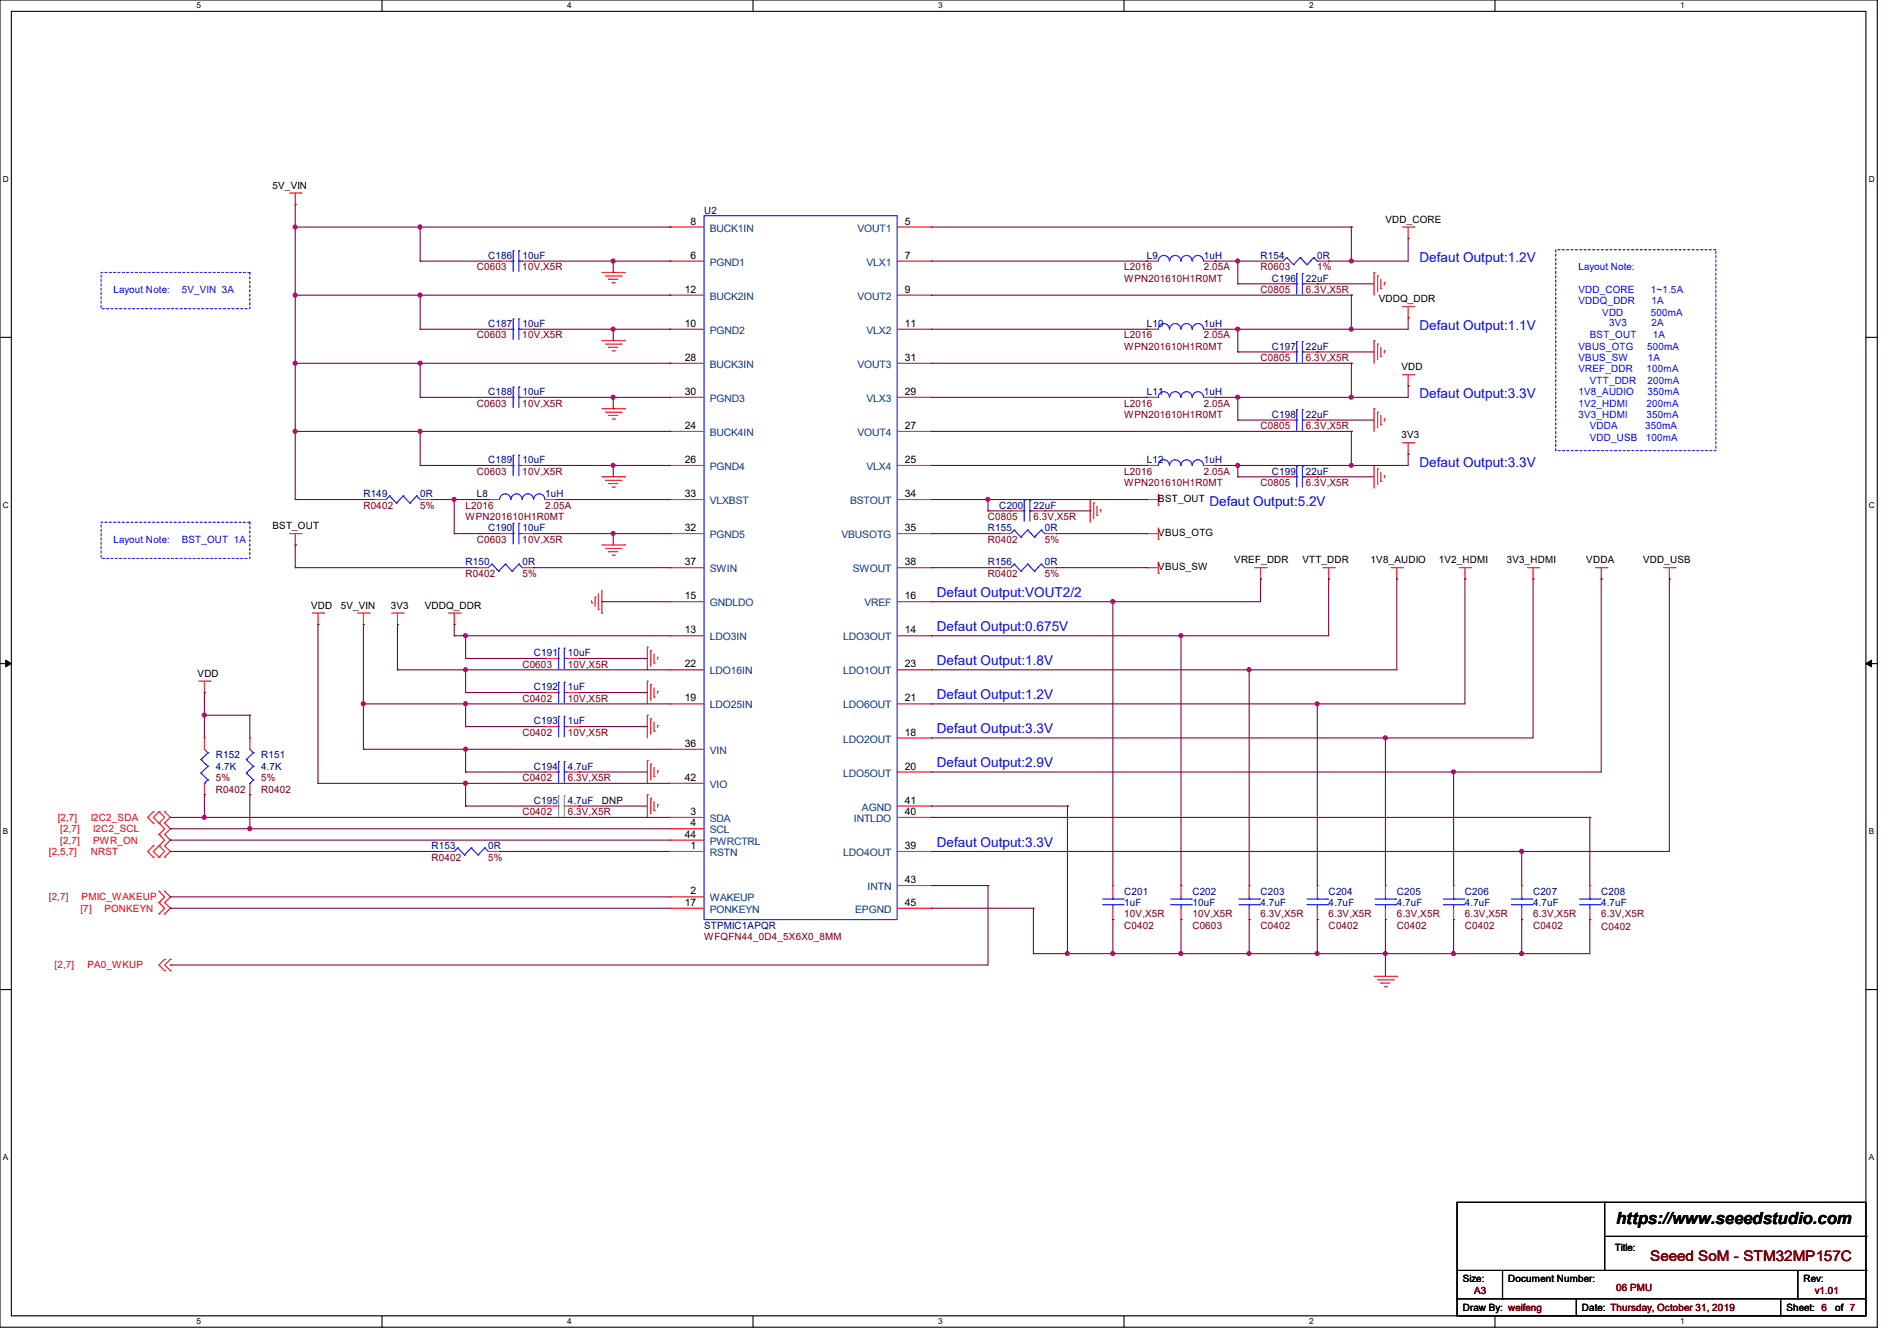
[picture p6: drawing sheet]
<svg xmlns="http://www.w3.org/2000/svg" width="297mm" height="210mm" viewBox="0 0 297 210" stroke-linecap="round" stroke-linejoin="round" font-family="sans-serif">
<path d="M0 0h293.9v207.9h-293.9zM1.8 1.8h290.3v204.3h-290.3z" fill="none" stroke="#000" stroke-width=".17"/>
<g fill="#fff">
<path d="M30.8 .2h.7v1.4h-.7z"/>
<path d="M30.8 206.2h.7v1.4h-.7z"/>
</g>
<path d="M59.8 0v1.8M59.8 206.1v1.8" fill="none" stroke="#000" stroke-width=".17"/>
<g fill="#fff">
<path d="M88.8 .2h.7v1.4h-.7z"/>
<path d="M88.8 206.2h.7v1.4h-.7z"/>
</g>
<path d="M117.9 0v1.8M117.9 206.1v1.8" fill="none" stroke="#000" stroke-width=".17"/>
<g fill="#fff">
<path d="M146.9 .2h.7v1.4h-.7z"/>
<path d="M146.9 206.2h.7v1.4h-.7z"/>
</g>
<path d="M176 0v1.8M176 206.1v1.8" fill="none" stroke="#000" stroke-width=".17"/>
<g fill="#fff">
<path d="M205 .2h.7v1.4h-.7z"/>
<path d="M205 206.2h.7v1.4h-.7z"/>
</g>
<path d="M234.1 0v1.8M234.1 206.1v1.8" fill="none" stroke="#000" stroke-width=".17"/>
<g fill="#fff">
<path d="M263.1 .2h.6v1.4h-.6z"/>
<path d="M263.1 206.2h.6v1.4h-.6z"/>
<path d="M.5 27.3h.9v1.4h-.9z"/>
<path d="M292.6 27.3h.9v1.4h-.9z"/>
<path d="M.5 78.4h.9v1.4h-.9z"/>
<path d="M292.6 78.4h.9v1.4h-.9z"/>
</g>
<path d="M0 52.8h1.8M292.1 52.8h1.8" fill="none" stroke="#000" stroke-width=".17"/>
<g fill="#fff">
<path d="M.5 129.5h.8v1.4h-.8z"/>
<path d="M292.6 129.5h.8v1.4h-.8z"/>
</g>
<path d="M0 103.9h1.8M292.1 103.9h1.8" fill="none" stroke="#000" stroke-width=".17"/>
<path d="M.9 103.4l.9 .5-.9 .5zM292.1 103.9l.9-.5v1z" fill="#000" stroke="#000" stroke-width=".16"/>
<g fill="#fff">
<path d="M.5 180.5h.8v1.4h-.8z"/>
<path d="M292.6 180.5h.8v1.4h-.8z"/>
</g>
<g fill="none" stroke="#000" stroke-width=".17">
<path d="M0 155h1.8M292.1 155h1.8M228.1 188.3h64v17.8h-64zM228.1 199h64M235.2 199v4.4M251.2 188.3h.1M251.2 188.3v10.7M251.2 193.6h40.9M281.5 199v4.4M292.1 199h.1M292.1 193.6h.1M228.1 203.4h.1"/>
<path d="M228.1 203.4h64M235.2 203.4h.1M246.8 206.1h.1M246.8 203.4v2.7M278.8 206.1h.1M278.8 203.4v2.7M281.5 203.4h.1"/>
</g>
<path d="M243.6 39.1h25v31.5h-25zM15.8 42.7h23.3v5.6h-23.3zM15.8 81.8h23.3v5.7h-23.3z" fill="none" stroke="#00f" stroke-width=".17" stroke-dasharray=".3 .3"/>
<g fill="none" stroke="#f00" stroke-width=".17">
<path d="M45.3 30.2h1.8M46.2 32h.1M46.2 30.2v1.8M47.1 30.2h.1M104.9 35.6h.1M104.9 35.6h5.3M140.5 35.6h5.3M145.8 35.6h.1M219.6 35.6h1.8M220.5 37.3h.1M220.5 35.6v1.7M221.4 35.6h.1"/>
<path d="M78.2 51.6h.1M78.2 40.9h.1M78.2 51.6h1.8M78.2 40.9h1.8M81.8 51.6h1.8M81.8 40.9h1.8M83.6 51.6h.1M83.6 40.9h.1M94.2 42.7h3.6M94.2 53.3h3.6M94.8 43.2h2.4M94.8 53.9h2.4"/>
<path d="M95.3 43.7h.1M95.3 54.4h.1M95.3 43.7h1.4M95.3 54.4h1.4M95.8 44.3h.4M95.8 54.9h.4M96.2 44.3h.1M96.2 54.9h.1M97.2 43.2h.1M97.2 53.9h.1M97.8 42.7h.1M97.8 53.3h.1"/>
<path d="M104.9 40.9h.1M104.9 46.2h.1M104.9 51.6h.1M104.9 56.9h.1M104.9 51.6h5.3M104.9 40.9h5.3M104.9 46.2h5.3M104.9 56.9h5.3M140.5 51.6h5.3M140.5 40.9h5.3M140.5 46.2h5.3M140.5 56.9h5.3"/>
<path d="M145.8 40.9h.1M145.8 46.2h.1M145.8 51.6h.1M145.8 56.9h.1M179.6 51.6h.1M179.6 40.9h.1M179.6 51.6h1.8M179.6 40.9h1.8M188.5 51.6h1.7M188.5 40.9h1.7M190.2 51.6h.1M190.2 40.9h.1"/>
<path d="M199.1 40.9h.1M199.1 40.9h1.8M200.9 44.4h.1M200.9 55.1h.1M200.9 44.4h1.8M200.9 55.1h1.8M204.5 44.4h1.7M204.5 55.1h1.7M206.2 44.4h.1M206.2 55.1h.1M206.2 40.9h1.8M208 40.9h.1"/>
<path d="M215.1 42.7h.1M215.1 53.3h.1M215.1 42.7v3.5M215.1 53.3v3.6M215.7 43.2h.1M215.7 53.9h.1M215.7 43.2v2.5M215.7 53.9v2.4M216.2 45.2h.1M216.2 55.8h.1M216.2 43.7v1.5M216.2 54.4v1.4"/>
<path d="M216.7 44.3h.1M216.7 54.9h.1M216.7 44.3v.3M216.7 54.9v.4M219.6 58.7h1.8M219.6 48h1.8M220.5 49.8h.1M220.5 48v1.8M220.5 58.7v1.8M221.4 58.7h.1M221.4 48h.1M58.7 78.2h.1"/>
<path d="M58.7 78.2h1.8M65.8 78.2h1.8M67.6 78.2h.1M76.5 78.2h.1M76.5 78.2h1.7M78.2 72.9h.1M78.2 62.2h.1M78.2 72.9h1.8M78.2 62.2h1.8M81.8 72.9h1.8M81.8 62.2h1.8M83.6 72.9h.1"/>
<path d="M83.6 62.2h.1M85.3 78.2h1.8M87.1 78.2h.1M94.2 64h3.6M94.2 74.7h3.6M94.8 64.6h2.4M94.8 75.2h2.4M95.3 65.1h.1M95.3 75.7h.1M95.3 65.1h1.4M95.3 75.7h1.4M95.8 65.6h.4"/>
<path d="M95.8 76.3h.4M96.2 65.6h.1M96.2 76.3h.1M97.2 64.6h.1M97.2 75.2h.1M97.8 64h.1M97.8 74.7h.1M104.9 62.2h.1M104.9 67.6h.1M104.9 72.9h.1M104.9 78.2h.1M104.9 78.2h5.3"/>
<path d="M104.9 72.9h5.3M104.9 62.2h5.3M104.9 67.6h5.3M140.5 78.2h5.3M140.5 72.9h5.3M140.5 62.2h5.3M140.5 67.6h5.3M145.8 62.2h.1M145.8 67.6h.1M145.8 72.9h.1M145.8 78.2h.1M170.7 78.2h.1"/>
<path d="M170.7 78.2v3.6M171.2 78.8h.1M171.2 78.8v2.4M171.7 79.3v1.4M172.3 79.8h.1M172.3 79.8v.4M179.6 78.2h.1M179.6 72.9h.1M179.6 62.2h.1M179.6 78.2h1.8M179.6 72.9h1.8M179.6 62.2h1.8"/>
<path d="M181.4 79.1h.1M181.4 77.3v1.8M188.5 72.9h1.7M188.5 62.2h1.7M190.2 72.9h.1M190.2 62.2h.1M200.9 74.7h.1M200.9 65.8h.1M200.9 74.7h1.8M200.9 65.8h1.8M204.5 74.7h1.7M204.5 65.8h1.7"/>
<path d="M206.2 74.7h.1M206.2 65.8h.1M215.1 64h.1M215.1 72.9h.1M215.1 64v3.6M215.1 72.9v3.6M215.7 64.6h.1M215.7 73.4h.1M215.7 64.6v2.4M215.7 73.4v2.5M216.2 66.5h.1M216.2 75.4h.1"/>
<path d="M216.2 65.1v1.4M216.2 74v1.4M216.7 65.6h.1M216.7 74.5h.1M216.7 65.6v.4M216.7 74.5v.3M219.6 69.3h1.8M220.5 60.5h.1M220.5 71.1h.1M220.5 69.3v1.8M221.4 69.3h.1M45.3 83.6h1.8"/>
<path d="M46.2 85.3h.1M46.2 83.6v1.7M47.1 83.6h.1M48.9 96h1.8M49.8 97.8h.1M49.8 96v1.8M50.7 96h.1M56 96h1.8M56.9 97.8h.1M56.9 96v1.8M57.8 96h.1M61.3 96h1.8"/>
<path d="M62.2 97.8h.1M62.2 96v1.8M63.1 96h.1M70.2 96h1.8M71.1 97.8h.1M71.1 96v1.8M72 96h.1M74.7 88.9h.1M74.7 88.9h1.8M78.2 83.6h.1M78.2 83.6h1.8M81.8 88.9h1.8"/>
<path d="M81.8 83.6h1.8M83.6 88.9h.1M83.6 83.6h.1M92.6 94.4h.1M92.6 94.1v.3M93.2 93.5h.1M93.2 93.5v1.5M93.7 95.5h.1M93.7 93v2.5M94.2 96h.1M94.2 92.5v3.5M94.2 85.3h3.6"/>
<path d="M94.8 85.9h2.4M95.3 86.4h.1M95.3 86.4h1.4M95.8 87h.4M96.2 87h.1M97.2 85.9h.1M97.8 85.3h.1M104.9 83.6h.1M104.9 88.9h.1M104.9 94.2h.1M104.9 99.6h.1M104.9 88.9h5.3"/>
<path d="M104.9 83.6h5.3M104.9 94.2h5.3M104.9 99.6h5.3M140.5 88.9h5.3M140.5 83.6h5.3M140.5 94.2h5.3M140.5 99.6h5.3M145.8 83.6h.1M145.8 88.9h.1M145.8 94.2h.1M145.8 99.6h.1M156.5 83.6h.1"/>
<path d="M156.5 88.9h.1M156.5 88.9h1.7M156.5 83.6h1.7M158.2 80h.1M158.2 80h1.8M161.8 80h1.8M163.6 80h.1M163.6 88.9h1.8M163.6 83.6h1.8M165.4 83.6h.1M165.4 88.9h.1M171.7 80.7h.1"/>
<path d="M179.6 83.6h.1M179.6 88.9h.1M179.6 88.9h1.8M179.6 83.6h1.8M181.4 84.5h.1M181.4 89.8h.1M181.4 82.7v1.8M181.4 88v1.8M196.5 88.9h1.7M197.4 90.7h.1M197.4 88.9v1.8M198.2 88.9h.1"/>
<path d="M207.1 88.9h1.8M208 90.7h.1M208 88.9v1.8M208.9 88.9h.1M217.8 88.9h1.8M218.7 90.7h.1M218.7 88.9v1.8M219.6 88.9h.1M228.5 88.9h1.8M229.4 90.7h.1M229.4 88.9v1.8M230.3 88.9h.1"/>
<path d="M239.1 88.9h1.8M240 90.7h.1M240 88.9v1.8M240.9 88.9h.1M249.8 88.9h1.8M250.7 90.7h.1M250.7 88.9v1.8M251.6 88.9h.1M260.5 88.9h1.8M261.4 90.7h.1M261.4 88.9v1.8M262.3 88.9h.1"/>
<path d="M31.1 106.7h1.8M32 108.5h.1M32 115.6h.1M32 106.7v1.8M32 115.6v1.7M32.9 106.7h.1M39.1 115.6h.1M39.1 115.6v1.7M85.3 108.5h.1M85.3 113.8h.1M85.3 103.1h.1M85.3 108.5h1.8"/>
<path d="M85.3 113.8h1.8M85.3 103.1h1.8M88.9 108.5h1.8M88.9 113.8h1.8M88.9 103.1h1.8M90.7 108.5h.1M90.7 113.8h.1M90.7 103.1h.1M101.3 101.3h.1M101.3 106.7h.1M101.3 112h.1M101.3 119.1h.1"/>
<path d="M101.3 101.3v3.6M101.3 106.7v3.5M101.3 112v3.6M101.3 119.1v3.6M101.9 101.9h.1M101.9 107.2h.1M101.9 112.6h.1M101.9 119.7h.1M101.9 101.9v2.5M101.9 107.2v2.5M101.9 112.6v2.4M101.9 119.7v2.4"/>
<path d="M102.4 103.8h.1M102.4 109.2h.1M102.4 114.5h.1M102.4 102.4v1.4M102.4 107.7v1.5M102.4 113.1v1.4M103 103h.1M103 108.3h.1M103 113.6h.1M103 103v.3M103 108.3v.3M103 113.6v.4"/>
<path d="M104.9 104.9h.1M104.9 110.2h.1M104.9 117.3h.1M104.9 104.9h5.3M104.9 110.2h5.3M104.9 117.3h5.3M140.5 104.9h5.3M140.5 110.2h5.3M140.5 115.6h5.3M145.8 104.9h.1M145.8 110.2h.1M145.8 115.6h.1"/>
<path d="M24 127.1h.1M24 128.9h.1M24 132.5h.1M24 134.2h.1M24 127.1l-.9 .9 .9 .9M24 132.5l-.9 .8 .9 .9M24.9 128.9h.1M24.9 127.1h.1M24.9 130.7h.1M24.9 132.5h.1M24.9 134.2h.1M24.9 139.6h.1"/>
<path d="M24.9 127.1l-.9 .9 1.8 1.8-.9 .9M24.9 127.1l.9 .9-.9 .9M24.9 130.7l.9 .9-1.8 1.7 .9 .9M24.9 132.5l.9 .8-.9 .9M24.9 139.6l.9 .9-.9 .9M25.8 127.1h.1M25.8 128.9h.1M25.8 130.7h.1M25.8 132.5h.1M25.8 134.2h.1M25.8 139.6h.1M25.8 130.7l.9 .9-.9 .9"/>
<path d="M25.8 127.1l.9 .9-.9 .9M25.8 128.9l.9 .9-.9 .9M25.8 132.5l.9 .8-.9 .9M25.8 139.6l.9 .9-.9 .9M32 124.5h.1M32 122.7v1.8M39.1 124.5h.1M39.1 122.7v1.8M69.3 133.3h.1M69.3 133.3h1.8M76.5 133.3h1.7M78.2 133.3h.1"/>
<path d="M85.3 126.2h.1M85.3 120.9h.1M85.3 126.2h1.8M85.3 120.9h1.8M88.9 126.2h1.8M88.9 120.9h1.8M90.7 126.2h.1M90.7 120.9h.1M101.3 124.5h.1M101.3 124.5v3.5M101.9 125h.1M101.9 125v2.5"/>
<path d="M102.4 121.6h.1M102.4 127h.1M102.4 120.2v1.4M102.4 125.5v1.5M103 120.7h.1M103 126.1h.1M103 120.7v.4M103 126.1v.3M104.9 122.7h.1M104.9 128h.1M104.9 129.8h.1M104.9 131.6h.1"/>
<path d="M104.9 133.3h.1M104.9 133.3h5.3M104.9 122.7h5.3M104.9 128h5.3M104.9 129.8h5.3M104.9 131.6h5.3M140.5 126.2h5.3M140.5 120.9h5.3M140.5 133.3h5.3M140.5 128h5.3M140.5 138.7h5.3M145.8 138.7h.1"/>
<path d="M145.8 120.9h.1M145.8 126.2h.1M145.8 128h.1M145.8 133.3h.1M174.2 138.7h.1M174.2 138.7v1.8M184.9 138.7h.1M184.9 138.7v1.8M195.6 138.7h.1M195.6 138.7v1.8M206.2 138.7h.1M206.2 138.7v1.8"/>
<path d="M216.9 138.7h.1M216.9 138.7v1.8M227.6 138.7h.1M227.6 138.7v1.8M238.3 138.7h.1M238.3 138.7v1.8M248.9 138.7h.1M248.9 138.7v1.8M24.9 143.1h.1M24.9 141.4h.1M24.9 141.4l.9 .8-.9 .9M25.8 150.2h.1"/>
<path d="M25.8 152h.1M25.8 141.4h.1M25.8 143.1h.1M25.8 150.2l-.9 .9 .9 .9M25.8 141.4l.9 .8-.9 .9M26.7 150.2h.1M26.7 152h.1M26.7 150.2l-.9 .9 .9 .9M104.9 140.5h.1M104.9 142.2h.1M104.9 140.5h5.3M104.9 142.2h5.3"/>
<path d="M140.5 142.2h5.3M145.8 142.2h.1M174.2 144h.1M174.2 142.2v1.8M184.9 144h.1M184.9 142.2v1.8M195.6 144h.1M195.6 142.2v1.8M206.2 144h.1M206.2 142.2v1.8M215.1 152.9h3.6M215.7 153.5h2.4"/>
<path d="M216.2 154h.1M216.2 154h1.4M216.7 154.5h.4M216.9 144h.1M216.9 142.2v1.8M217.1 154.5h.1M218.1 153.5h.1M218.7 152.9h.1M227.6 144h.1M227.6 142.2v1.8M238.3 144h.1M238.3 142.2v1.8"/>
<path d="M248.9 144h.1M248.9 142.2v1.8"/>
</g>
<g fill="none" stroke="#00f" stroke-width=".17">
<path d="M80.3 39.3h.1M80.3 39.3v3.2M81.2 39.3h.1M81.2 39.3v3.2M110.2 33.8h30.3v110.2h-30.3zM80 51.6h.3M80 40.9h.3M80.3 50h.1M80.3 51.6h.1M80.3 40.9h.1M80.3 50v3.2M81.2 51.6h.1"/>
<path d="M81.2 50h.1M81.2 40.9h.1M81.2 50v3.2M81.2 51.6h.6M81.2 40.9h.6M181.4 40.9a.87 .87 0 0 1 .8-.9 .87 .87 0 0 1 .9 .9M183.1 51.6a.87 .87 0 0 0-.9-.9 .87 .87 0 0 0-.8 .9M183.1 40.9a.87 .87 0 0 1 .9-.9 .87 .87 0 0 1 .9 .9M184.9 51.6a.87 .87 0 0 0-.9-.9 .87 .87 0 0 0-.9 .9M184.9 40.9a.87 .87 0 0 1 .9-.9 .87 .87 0 0 1 .8 .9M186.6 51.6a.87 .87 0 0 0-.8-.9 .87 .87 0 0 0-.9 .9M186.7 40.9a.87 .87 0 0 1 .9-.9 .87 .87 0 0 1 .8 .9"/>
<path d="M188.4 51.6a.87 .87 0 0 0-.8-.9 .87 .87 0 0 0-.9 .9M201.5 40.3h.1M201.5 40.3l-.6 .6M201.5 40.3l1 1.1M202.5 41.4h.1M202.7 44.4h.3M202.7 55.1h.3M203 42.8h.1M203 44.4h.1M203 53.5h.1M203 55.1h.1M203 42.8v3.3"/>
<path d="M203 53.5v3.2M203.6 40.3h.1M203.6 40.3l-1.1 1.1M203.6 40.3l1 1.1M203.9 44.4h.1M203.9 42.8h.1M203.9 55.1h.1M203.9 53.5h.1M203.9 42.8v3.3M203.9 53.5v3.2M203.9 44.4h.6M203.9 55.1h.6"/>
<path d="M204.6 41.4h.1M205.7 40.3h.1M205.7 40.3l-1.1 1.1M205.7 40.3l.5 .6M206.2 40.9h.1M61 77.7h.1M61 77.7l-.5 .5M61 77.7l1.1 1.1M62.1 78.8h.1M63.1 77.7h.1M63.1 77.7l-1 1.1M63.1 77.7l1.1 1.1"/>
<path d="M64.2 78.8h.1M65.2 77.7h.1M65.2 77.7l-1 1.1M65.2 77.7l.6 .5M65.8 78.2h.1M78.2 78.2a.87 .87 0 0 1 .9-.9 .87 .87 0 0 1 .9 .9M80 72.9h.3M80 62.2h.3M80 78.2a.87 .87 0 0 1 .9-.9 .87 .87 0 0 1 .8 .9M80.3 71.3h.1M80.3 72.9h.1M80.3 60.6h.1"/>
<path d="M80.3 62.2h.1M80.3 60.6v3.2M80.3 71.3v3.2M81.2 72.9h.1M81.2 71.3h.1M81.2 62.2h.1M81.2 60.6h.1M81.2 72.9h.6M81.2 60.6v3.2M81.2 71.3v3.2M81.2 62.2h.6M81.8 78.2a.87 .87 0 0 1 .9-.9 .87 .87 0 0 1 .8 .9"/>
<path d="M83.6 78.2a.87 .87 0 0 1 .8-.9 .87 .87 0 0 1 .9 .9M160.4 78.4h.1M160.4 78.4v3.2M161.2 78.4h.1M161.2 78.4v3.2M183.1 72.9a.87 .87 0 0 0-.9-.9 .87 .87 0 0 0-.8 .9M183.1 62.2a.87 .87 0 0 0-.9-.9 .87 .87 0 0 0-.8 .9M184.9 72.9a.87 .87 0 0 0-.9-.9 .87 .87 0 0 0-.9 .9M184.9 62.2a.87 .87 0 0 0-.9-.9 .87 .87 0 0 0-.9 .9M186.6 72.9a.87 .87 0 0 0-.8-.9 .87 .87 0 0 0-.9 .9M186.6 62.2a.87 .87 0 0 0-.8-.9 .87 .87 0 0 0-.9 .9M188.4 72.9a.87 .87 0 0 0-.8-.9 .87 .87 0 0 0-.9 .9"/>
<path d="M188.4 62.2a.87 .87 0 0 0-.8-.9 .87 .87 0 0 0-.9 .9M202.7 74.7h.3M202.7 65.8h.3M203 73.1h.1M203 74.7h.1M203 64.2h.1M203 65.8h.1M203 64.2v3.2M203 73.1v3.2M203.9 74.7h.1M203.9 73.1h.1M203.9 65.8h.1"/>
<path d="M203.9 64.2h.1M203.9 74.7h.6M203.9 64.2v3.2M203.9 73.1v3.2M203.9 65.8h.6M77 88.3h.1M77 88.3l-.5 .6M77 88.3l1.1 1.2M78.1 89.5h.1M79.1 88.3h.1M79.1 88.3l-1 1.2M79.1 88.3l1.1 1.2"/>
<path d="M80 83.6h.3M80.2 89.5h.1M80.3 82h.1M80.3 83.6h.1M80.3 82v3.2M81.2 88.3h.1M81.2 83.6h.1M81.2 82h.1M81.2 82v3.2M81.2 88.3l-1 1.2M81.2 88.3l.6 .6M81.2 83.6h.6"/>
<path d="M81.8 88.9h.1M158.8 83h.1M158.8 88.3h.1M158.8 83l-.6 .6M158.8 83l1.1 1.1M158.8 88.3l-.6 .6M158.8 88.3l1.1 1.2M159.9 84.1h.1M159.9 89.5h.1M160 80h.4M160.4 80h.1M160.9 83h.1"/>
<path d="M160.9 88.3h.1M160.9 83l-1 1.1M160.9 83l1.1 1.1M160.9 88.3l-1 1.2M160.9 88.3l1.1 1.2M161.2 80h.1M161.2 80h.6M162 84.1h.1M162 89.5h.1M163 83h.1M163 88.3h.1M163 83l-1 1.1"/>
<path d="M163 83l.6 .6M163 88.3l-1 1.2M163 88.3l.6 .6M163.6 83.6h.1M163.6 88.9h.1M31.5 119h.1M31.5 119l1.1 1M32 117.3l.6 .6M32.6 117.9h.1M32.6 117.9l-1.1 1.1M38.6 119h.1M38.6 119l1.1 1"/>
<path d="M39.1 117.3l.6 .6M39.7 117.9h.1M39.7 117.9l-1.1 1.1M87.1 108.5h.4M87.1 113.8h.4M87.1 103.1h.4M87.5 106.8h.1M87.5 108.5h.1M87.5 119.3h.1M87.5 112.2h.1M87.5 113.8h.1M87.5 101.5h.1"/>
<path d="M87.5 103.1h.1M87.5 101.5v3.2M87.5 106.8v3.3M87.5 112.2v3.2M87.5 119.3v3.2M88.3 108.5h.1M88.3 106.8h.1M88.3 119.3h.1M88.3 113.8h.1M88.3 112.2h.1M88.3 103.1h.1M88.3 101.5h.1"/>
<path d="M88.3 108.5h.6M88.3 101.5v3.2M88.3 106.8v3.3M88.3 112.2v3.2M88.3 119.3v3.2M88.3 113.8h.6M88.3 103.1h.6M31.5 121.1h.1M31.5 121.1l1.1 1M32 122.7h.1M32.6 120h.1M32.6 122.1h.1"/>
<path d="M32.6 120l-1.1 1.1M32.6 122.1l-.6 .6M38.6 121.1h.1M38.6 121.1l1.1 1M39.1 122.7h.1M39.7 120h.1M39.7 122.1h.1M39.7 120l-1.1 1.1M39.7 122.1l-.6 .6M71.7 132.8h.1M71.7 132.8l-.6 .5M71.7 132.8l1 1.1"/>
<path d="M72.7 133.9h.1M73.8 132.8h.1M73.8 132.8l-1.1 1.1M73.8 132.8l1 1.1M74.8 133.9h.1M75.9 132.8h.1M75.9 132.8l-1.1 1.1M75.9 132.8l.6 .5M76.5 133.3h.1M87.1 120.9h.4M87.5 120.9h.1M88.3 120.9h.1"/>
<path d="M88.3 120.9h.6M172.6 140.8h3.3M172.6 141.7h3.3M174.2 141.7h.1M174.2 140.8h.1M174.2 140.5v.3M174.2 141.7v.5M175.9 140.8h.1M175.9 141.7h.1M183.3 140.8h3.2M183.3 141.7h3.2M184.9 141.7h.1"/>
<path d="M184.9 140.8h.1M184.9 140.5v.3M184.9 141.7v.5M186.5 140.8h.1M186.5 141.7h.1M194 140.8h3.2M194 141.7h3.2M195.6 141.7h.1M195.6 140.8h.1M195.6 140.5v.3M195.6 141.7v.5M197.2 140.8h.1"/>
<path d="M197.2 141.7h.1M204.6 140.8h3.3M204.6 141.7h3.3M206.2 141.7h.1M206.2 140.8h.1M206.2 140.5v.3M206.2 141.7v.5M207.9 140.8h.1M207.9 141.7h.1M215.3 140.8h3.2M215.3 141.7h3.2M216.9 141.7h.1"/>
<path d="M216.9 140.8h.1M216.9 140.5v.3M216.9 141.7v.5M218.5 140.8h.1M218.5 141.7h.1M226 140.8h3.2M226 141.7h3.2M227.6 141.7h.1M227.6 140.8h.1M227.6 140.5v.3M227.6 141.7v.5M229.2 140.8h.1"/>
<path d="M229.2 141.7h.1M236.6 140.8h3.3M236.6 141.7h3.3M238.3 141.7h.1M238.3 140.8h.1M238.3 140.5v.3M238.3 141.7v.5M239.9 140.8h.1M239.9 141.7h.1M247.3 140.8h3.2M247.3 141.7h3.2M248.9 141.7h.1"/>
<path d="M248.9 140.8h.1M248.9 140.5v.3M248.9 141.7v.5M250.5 140.8h.1M250.5 141.7h.1"/>
</g>
<path d="M87.1 126.2h.4M87.5 124.6h.1M87.5 126.2h.1M87.5 124.6v3.2M88.3 126.2h.1M88.3 124.6h.1M88.3 126.2h.6M88.3 124.6v3.2" fill="none" stroke="#808080" stroke-width=".17"/>
<g fill="none" stroke="#800040" stroke-width=".17">
<path d="M46.2 35.6h.1M46.2 32h.1M46.2 35.6h58.7M46.2 32v46.2M65.8 35.6h.1M65.8 35.6v5.3M104.9 35.6h.1M145.8 35.6h65.8M211.6 35.6h.1M211.6 35.6v5.3M220.5 37.3h.1M220.5 37.3v3.6h-12.5"/>
<path d="M46.2 46.2h.1M46.2 56.9h.1M46.2 46.2h58.7M46.2 56.9h58.7M65.8 46.2h.1M65.8 56.9h.1M65.8 40.9h.1M65.8 51.6h.1M65.8 40.9h12.4M65.8 51.6h12.4M65.8 46.2v5.4M65.8 56.9v5.3"/>
<path d="M83.6 40.9h21.3M83.6 51.6h21.3M96 40.9h.1M96 51.6h.1M96 53.3h.1M96 42.7h.1M96 40.9v1.8M96 51.6v1.7M104.9 46.2h.1M104.9 56.9h.1M104.9 51.6h.1M104.9 40.9h.1"/>
<path d="M145.8 40.9h33.8M145.8 51.6h33.8M145.8 46.2h65.8M145.8 56.9h65.8M179.6 40.9h.1M179.6 51.6h.1M190.2 40.9h.1M190.2 51.6h.1M190.2 40.9h8.9M193.8 40.9h.1M193.8 44.4h.1M193.8 55.1h.1"/>
<path d="M193.8 51.6h.1M193.8 40.9v3.5M193.8 51.6v3.5M193.8 44.4h7.1M193.8 55.1h7.1M206.2 44.4h.1M206.2 55.1h.1M206.2 44.4h8.9M206.2 55.1h8.9M208 40.9h.1M211.6 40.9h.1M211.6 46.2h.1"/>
<path d="M211.6 51.6h.1M211.6 56.9h.1M211.6 46.2v5.4M211.6 56.9v5.3M220.5 49.8h.1M220.5 49.8v1.8h-30.3M46.2 78.2h.1M46.2 67.6h.1M46.2 67.6h58.7M46.2 78.2h12.5M65.8 67.6h.1M65.8 62.2h.1"/>
<path d="M65.8 72.9h.1M65.8 62.2h12.4M65.8 72.9h12.4M65.8 67.6v5.3M67.6 78.2h8.9M71.1 78.2h.1M71.1 78.2v5.4M76.5 78.2h.1M83.6 62.2h21.3M83.6 72.9h21.3M87.1 78.2h17.8M96 62.2h.1"/>
<path d="M96 72.9h.1M96 64h.1M96 74.7h.1M96 62.2v1.8M96 72.9v1.8M104.9 67.6h.1M104.9 62.2h.1M104.9 72.9h.1M104.9 78.2h.1M145.8 62.2h33.8M145.8 72.9h33.8M145.8 67.6h65.8"/>
<path d="M145.8 78.2h33.8M154.7 78.2h.1M154.7 78.2v1.8M179.6 62.2h.1M179.6 72.9h.1M179.6 78.2h.1M190.2 62.2h.1M190.2 72.9h.1M193.8 65.8h.1M193.8 62.2h.1M193.8 74.7h.1M193.8 72.9h.1"/>
<path d="M193.8 62.2v3.6M193.8 72.9v1.8M193.8 65.8h7.1M193.8 74.7h7.1M206.2 65.8h.1M206.2 74.7h.1M206.2 65.8h8.9M206.2 74.7h8.9M211.6 62.2h.1M211.6 67.6h.1M211.6 72.9h.1M211.6 67.6v5.3"/>
<path d="M220.5 60.5h.1M220.5 71.1h.1M220.5 60.5v1.7h-30.3M220.5 71.1v1.8h-30.3M46.2 88.9h.1M46.2 85.3h.1M46.2 85.3v3.6M46.2 88.9h28.5M49.8 97.8h.1M49.8 97.8v24.9M56.9 97.8h.1M56.9 97.8v19.5"/>
<path d="M62.2 97.8h.1M62.2 97.8v7.1M71.1 99.6h.1M71.1 97.8h.1M71.1 83.6h.1M71.1 99.6h33.8M71.1 97.8v1.8M71.1 83.6h7.1M72.9 99.6h.1M72.9 99.6v3.5M83.6 83.6h21.3M83.6 88.9h21.3"/>
<path d="M94.2 94.2h.1M94.2 94.2h10.7M96 83.6h.1M96 83.6v1.7M104.9 83.6h.1M104.9 88.9h.1M145.8 83.6h10.7M145.8 88.9h10.7M154.7 80h.1M154.7 80h3.5M156.5 83.6h.1M156.5 88.9h.1"/>
<path d="M163.6 80h7.1M165.4 83.6h14.2M165.4 88.9h14.2M170.7 80h.1M174.2 94.2h.1M174.2 94.2v44.5M179.6 83.6h.1M179.6 88.9h.1M184.9 99.6h.1M184.9 99.6v39.1M197.4 90.7h.1M197.4 90.7v3.5h-51.6"/>
<path d="M208 90.7h.1M208 90.7v8.9h-62.2M218.7 90.7h.1M218.7 90.7v14.2h-72.9M229.4 90.7h.1M229.4 90.7v19.5h-83.6M240 90.7h.1M240 90.7v24.9h-94.2M250.7 90.7h.1M250.7 90.7v30.2h-104.9M261.4 90.7h.1M261.4 90.7v42.6h-115.6"/>
<path d="M32 112h.1M32 108.5h.1M32 108.5v7.1M32 112h7.1M39.1 112h.1M39.1 112v3.6M56.9 110.2h.1M56.9 117.3h.1M56.9 110.2h48M56.9 117.3h48M62.2 104.9h.1M62.2 104.9h42.7"/>
<path d="M72.9 104.9h.1M72.9 110.2h.1M72.9 103.1h.1M72.9 108.5h.1M72.9 113.8h.1M72.9 117.3h.1M72.9 104.9v3.6M72.9 110.2v3.6M72.9 117.3v3.6M72.9 103.1h12.4M72.9 108.5h12.4M72.9 113.8h12.4"/>
<path d="M90.7 103.1h.1M90.7 108.5h.1M90.7 113.8h.1M90.7 103.1h10.6M90.7 108.5h10.6M90.7 113.8h10.6M195.6 104.9h.1M195.6 104.9v33.8M206.2 110.2h.1M206.2 110.2v28.5M216.9 115.6h.1M216.9 115.6v23.1"/>
<path d="M26.7 128h.1M26.7 129.8h.1M26.7 131.6h.1M26.7 133.3h.1M26.7 133.3h42.6M26.7 128h78.2M26.7 129.8h78.2M26.7 131.6h78.2M32 124.5h.1M32 128h.1M32 124.5v3.5M39.1 124.5h.1"/>
<path d="M39.1 129.8h.1M39.1 124.5v5.3M49.8 122.7h.1M49.8 122.7h55.1M72.9 120.9h.1M72.9 126.2h.1M72.9 122.7h.1M72.9 120.9h12.4M72.9 126.2h12.4M72.9 122.7v3.5M78.2 133.3h.1M78.2 133.3h26.7"/>
<path d="M90.7 120.9h.1M90.7 126.2h.1M90.7 120.9h10.6M90.7 126.2h10.6M145.8 128h103.1M145.8 126.2h21.3M145.8 138.7h8.9M154.7 138.7h.1M154.7 138.7v12.4h-128M167.1 126.2h.1M167.1 126.2v23.2M227.6 120.9h.1"/>
<path d="M227.6 120.9v17.8M238.3 133.3h.1M238.3 133.3v5.4M248.9 128h.1M248.9 128v10.7M26.7 151.1h.1M26.7 142.2h.1M26.7 140.5h.1M26.7 142.2h78.2M26.7 140.5h78.2M145.8 142.2h16M161.8 142.2h.1"/>
<path d="M161.8 149.4h.1M161.8 142.2v7.2M167.1 149.4h.1M174.2 144h.1M174.2 149.4h.1M174.2 144v5.4M184.9 144h.1M184.9 149.4h.1M184.9 144v5.4M195.6 144h.1M195.6 149.4h.1M195.6 144v5.4"/>
<path d="M206.2 144h.1M206.2 149.4h.1M206.2 144v5.4M216.9 144h.1M216.9 149.4h.1M216.9 144v8.9M227.6 144h.1M227.6 149.4h.1M227.6 144v5.4M238.3 144h.1M238.3 149.4h.1M238.3 144v5.4"/>
<path d="M248.9 144h.1M248.9 144v5.4h-87.1"/>
</g>
<g fill="#f0f" stroke="#f0f" stroke-width=".17">
<circle cx="211.6" cy="40.9" r=".32"/>
<circle cx="193.8" cy="40.9" r=".32"/>
<circle cx="193.8" cy="51.5" r=".32"/>
<circle cx="211.6" cy="51.5" r=".32"/>
<circle cx="211.6" cy="62.2" r=".32"/>
<circle cx="193.8" cy="62.2" r=".32"/>
<circle cx="211.6" cy="72.9" r=".32"/>
<circle cx="193.8" cy="72.9" r=".32"/>
<circle cx="46.2" cy="35.5" r=".32"/>
<circle cx="46.2" cy="56.9" r=".32"/>
<circle cx="46.2" cy="46.2" r=".32"/>
<circle cx="46.2" cy="67.5" r=".32"/>
<circle cx="65.8" cy="35.5" r=".32"/>
<circle cx="96" cy="40.9" r=".32"/>
<circle cx="65.8" cy="46.2" r=".32"/>
<circle cx="96" cy="51.5" r=".32"/>
<circle cx="65.8" cy="56.9" r=".32"/>
<circle cx="96" cy="62.2" r=".32"/>
<circle cx="65.8" cy="67.5" r=".32"/>
<circle cx="96" cy="72.9" r=".32"/>
<circle cx="174.2" cy="94.2" r=".32"/>
<circle cx="184.9" cy="99.5" r=".32"/>
<circle cx="195.6" cy="104.9" r=".32"/>
<circle cx="206.2" cy="110.2" r=".32"/>
<circle cx="216.9" cy="115.5" r=".32"/>
<circle cx="227.6" cy="120.9" r=".32"/>
<circle cx="238.2" cy="133.3" r=".32"/>
<circle cx="174.2" cy="149.3" r=".32"/>
<circle cx="195.6" cy="149.3" r=".32"/>
<circle cx="184.9" cy="149.3" r=".32"/>
<circle cx="206.2" cy="149.3" r=".32"/>
<circle cx="227.6" cy="149.3" r=".32"/>
<circle cx="216.9" cy="149.3" r=".32"/>
<circle cx="238.2" cy="149.3" r=".32"/>
<circle cx="167.1" cy="149.3" r=".32"/>
<circle cx="72.9" cy="99.5" r=".32"/>
<circle cx="72.9" cy="104.9" r=".32"/>
<circle cx="72.9" cy="110.2" r=".32"/>
<circle cx="72.9" cy="117.3" r=".32"/>
<circle cx="72.9" cy="122.7" r=".32"/>
<circle cx="56.9" cy="110.2" r=".32"/>
<circle cx="32" cy="128" r=".32"/>
<circle cx="39.1" cy="129.8" r=".32"/>
<circle cx="32" cy="112" r=".32"/>
<circle cx="154.7" cy="78.2" r=".32"/>
<circle cx="71.1" cy="78.2" r=".32"/>
<circle cx="96" cy="83.5" r=".32"/>
</g>
<text font-size="2.6" x="253" y="191.8">https://www.seeedstudio.com</text>
<text font-size="2.3" fill="#800000" x="258.4" y="197.5">Seeed SoM - STM32MP157C</text>
<g font-size="2.1" fill="#00f">
<text x="222.2" y="41.1">Defaut Output:1.2V</text>
<text x="222.2" y="51.7">Defaut Output:1.1V</text>
<text x="222.2" y="62.4">Defaut Output:3.3V</text>
<text x="222.2" y="73.1">Defaut Output:3.3V</text>
<text x="189.4" y="79.3">Defaut Output:5.2V</text>
<text x="146.7" y="93.5">Defaut Output:VOUT2/2</text>
<text x="146.7" y="98.8">Defaut Output:0.675V</text>
<text x="146.7" y="104.2">Defaut Output:1.8V</text>
<text x="146.7" y="109.5">Defaut Output:1.2V</text>
<text x="146.7" y="114.9">Defaut Output:3.3V</text>
<text x="146.7" y="120.2">Defaut Output:2.9V</text>
<text x="146.7" y="132.6">Defaut Output:3.3V</text>
</g>
<g font-size="1.6">
<text x="42.7" y="29.5">5V_VIN</text>
<text x="108.1" y="35.2">8</text>
<text x="141.7" y="35.2">5</text>
<text x="216.9" y="34.9">VDD_CORE</text>
<text x="108.1" y="40.5">6</text>
<text x="141.7" y="40.5">7</text>
<text x="107.2" y="45.8">12</text>
<text x="141.7" y="45.8">9</text>
<text x="215.9" y="47.3">VDDQ_DDR</text>
<text x="107.2" y="51.2">10</text>
<text x="141.7" y="51.2">11</text>
<text x="107.2" y="56.5">28</text>
<text x="141.7" y="56.5">31</text>
<text x="219.4" y="58">VDD</text>
<text x="107.2" y="61.8">30</text>
<text x="141.7" y="61.8">29</text>
<text x="107.2" y="67.2">24</text>
<text x="141.7" y="67.2">27</text>
<text x="219.4" y="68.7">3V3</text>
<text x="107.2" y="72.5">26</text>
<text x="107.2" y="77.9">33</text>
<text x="141.7" y="72.5">25</text>
<text x="141.7" y="77.9">34</text>
<text x="42.7" y="82.9">BST_OUT</text>
<text x="107.2" y="83.2">32</text>
<text x="141.7" y="83.2">35</text>
<text x="181.4" y="78.6">BST_OUT</text>
<text x="181.4" y="83.9">VBUS_OTG</text>
<text x="107.2" y="88.5">37</text>
<text x="141.7" y="88.5">38</text>
<text x="181.4" y="89.3">VBUS_SW</text>
<text x="193.3" y="88.2">VREF_DDR</text>
<text x="203.9" y="88.2">VTT_DDR</text>
<text x="214.6" y="88.2">1V8_AUDIO</text>
<text x="225.3" y="88.2">1V2_HDMI</text>
<text x="235.9" y="88.2">3V3_HDMI</text>
<text x="248.4" y="88.2">VDDA</text>
<text x="257.3" y="88.2">VDD_USB</text>
<text x="48.7" y="95.3">VDD</text>
<text x="53.3" y="95.3">5V_VIN</text>
<text x="61.2" y="95.3">3V3</text>
<text x="66.5" y="95.3">VDDQ_DDR</text>
<text x="107.2" y="93.9">15</text>
<text x="141.7" y="93.9">16</text>
<text x="107.2" y="99.2">13</text>
<text x="141.7" y="99.2">14</text>
<text x="30.9" y="106">VDD</text>
<text x="107.2" y="104.5">22</text>
<text x="141.7" y="104.5">23</text>
<text x="107.2" y="109.9">19</text>
<text x="141.7" y="109.9">21</text>
<text x="107.2" y="117">36</text>
<text x="141.7" y="115.2">18</text>
<text x="94.2" y="125.9">DNP</text>
<text x="107.2" y="122.3">42</text>
<text x="141.7" y="120.5">20</text>
<text x="141.7" y="125.9">41</text>
<text x="107.2" y="131.2">44</text>
<text x="108.1" y="127.6">3</text>
<text x="108.1" y="129.4">4</text>
<text x="141.7" y="127.6">40</text>
<text x="108.1" y="133">1</text>
<text x="141.7" y="133">39</text>
<text x="107.2" y="141.9">17</text>
<text x="108.1" y="140.1">2</text>
<text x="141.7" y="141.9">45</text>
<text x="141.7" y="138.3">43</text>
<text x="252.8" y="196">Title:</text>
<text x="229" y="200.7">Size:</text>
<text x="236.1" y="200.7">Document Number:</text>
<text x="282.4" y="200.7">Rev:</text>
<text x="229" y="205.4">Draw By: weifeng</text>
<text x="247.7" y="205.4">Date: Thursday, October 31, 2019</text>
<text x="279.7" y="205.4">Sheet: 6</text>
<text x="287.3" y="205.4">of 7</text>
</g>
<g font-size="1.6" fill="#000080">
<text x="110.2" y="33.4">U2</text>
<text x="76.5" y="40.6">C186</text>
<text x="81.8" y="40.6">10uF</text>
<text x="179.6" y="40.6">L9</text>
<text x="188.5" y="40.6">1uH</text>
<text x="197.4" y="40.6">R154</text>
<text x="206.2" y="40.6">0R</text>
<text x="199.1" y="44.1">C196</text>
<text x="204.5" y="44.1">22uF</text>
<text x="76.5" y="51.2">C187</text>
<text x="81.8" y="51.2">10uF</text>
<text x="179.6" y="51.2">L10</text>
<text x="188.5" y="51.2">1uH</text>
<text x="199.1" y="54.8">C197</text>
<text x="204.5" y="54.8">22uF</text>
<text x="76.5" y="61.9">C188</text>
<text x="81.8" y="61.9">10uF</text>
<text x="179.6" y="61.9">L11</text>
<text x="188.5" y="61.9">1uH</text>
<text x="199.1" y="65.4">C198</text>
<text x="204.5" y="65.4">22uF</text>
<text x="56.9" y="77.9">R149</text>
<text x="65.8" y="77.9">0R</text>
<text x="74.7" y="77.9">L8</text>
<text x="76.5" y="72.6">C189</text>
<text x="81.8" y="72.6">10uF</text>
<text x="85.3" y="77.9">1uH</text>
<text x="179.6" y="72.6">L12</text>
<text x="188.5" y="72.6">1uH</text>
<text x="199.1" y="74.3">C199</text>
<text x="204.5" y="74.3">22uF</text>
<text x="76.5" y="83.2">C190</text>
<text x="81.8" y="83.2">10uF</text>
<text x="154.7" y="83.2">R155</text>
<text x="156.5" y="79.7">C200</text>
<text x="161.8" y="79.7">22uF</text>
<text x="163.6" y="83.2">0R</text>
<text x="72.9" y="88.6">R150</text>
<text x="81.8" y="88.6">0R</text>
<text x="154.7" y="88.6">R156</text>
<text x="163.6" y="88.6">0R</text>
<text x="83.6" y="102.8">C191</text>
<text x="88.9" y="102.8">10uF</text>
<text x="83.6" y="108.1">C192</text>
<text x="83.6" y="113.5">C193</text>
<text x="88.9" y="108.1">1uF</text>
<text x="88.9" y="113.5">1uF</text>
<text x="33.8" y="118.8">R152</text>
<text x="40.9" y="118.8">R151</text>
<text x="33.8" y="120.6">4.7K</text>
<text x="40.9" y="120.6">4.7K</text>
<text x="83.6" y="125.9">C195</text>
<text x="83.6" y="120.6">C194</text>
<text x="88.9" y="125.9">4.7uF</text>
<text x="88.9" y="120.6">4.7uF</text>
<text x="67.6" y="133">R153</text>
<text x="76.4" y="133">0R</text>
<text x="176" y="140.1">C201</text>
<text x="176" y="141.9">1uF</text>
<text x="186.7" y="140.1">C202</text>
<text x="186.7" y="141.9">10uF</text>
<text x="197.4" y="140.1">C203</text>
<text x="197.4" y="141.9">4.7uF</text>
<text x="208" y="140.1">C204</text>
<text x="208" y="141.9">4.7uF</text>
<text x="218.7" y="140.1">C205</text>
<text x="218.7" y="141.9">4.7uF</text>
<text x="229.4" y="140.1">C206</text>
<text x="229.4" y="141.9">4.7uF</text>
<text x="240" y="140.1">C207</text>
<text x="240" y="141.9">4.7uF</text>
<text x="250.7" y="140.1">C208</text>
<text x="250.7" y="141.9">4.7uF</text>
<text x="110.2" y="145.5">STPMIC1APQR</text>
</g>
<g font-size="1.6" fill="#004080">
<text x="111.1" y="36.3">BUCK1IN</text>
<text x="111.1" y="41.6">PGND1</text>
<text x="134.2" y="36.3">VOUT1</text>
<text x="135.7" y="41.6">VLX1</text>
<text x="111.1" y="46.9">BUCK2IN</text>
<text x="134.2" y="46.9">VOUT2</text>
<text x="111.1" y="52.3">PGND2</text>
<text x="135.7" y="52.3">VLX2</text>
<text x="111.1" y="57.6">BUCK3IN</text>
<text x="134.2" y="57.6">VOUT3</text>
<text x="111.1" y="63">PGND3</text>
<text x="135.7" y="63">VLX3</text>
<text x="111.1" y="68.3">BUCK4IN</text>
<text x="134.2" y="68.3">VOUT4</text>
<text x="111.1" y="73.6">PGND4</text>
<text x="135.7" y="73.6">VLX4</text>
<text x="111.1" y="79">VLXBST</text>
<text x="133.1" y="79">BSTOUT</text>
<text x="111.1" y="84.3">PGND5</text>
<text x="111.1" y="89.6">SWIN</text>
<text x="131.7" y="84.3">VBUSOTG</text>
<text x="133.5" y="89.6">SWOUT</text>
<text x="111.1" y="95">GNDLDO</text>
<text x="135.3" y="95">VREF</text>
<text x="111.1" y="100.3">LDO3IN</text>
<text x="132" y="100.3">LDO3OUT</text>
<text x="111.1" y="105.6">LDO16IN</text>
<text x="132" y="105.6">LDO1OUT</text>
<text x="111.1" y="111">LDO25IN</text>
<text x="132" y="111">LDO6OUT</text>
<text x="111.1" y="118.1">VIN</text>
<text x="132" y="116.3">LDO2OUT</text>
<text x="111.1" y="123.4">VIO</text>
<text x="132" y="121.6">LDO5OUT</text>
<text x="111.1" y="128.7">SDA</text>
<text x="111.1" y="130.5">SCL</text>
<text x="133.7" y="128.7">INTLDO</text>
<text x="135" y="127">AGND</text>
<text x="111.1" y="132.3">PWRCTRL</text>
<text x="111.1" y="134.1">RSTN</text>
<text x="132" y="134.1">LDO4OUT</text>
<text x="111.1" y="141.2">WAKEUP</text>
<text x="111.1" y="143">PONKEYN</text>
<text x="133.9" y="143">EPGND</text>
<text x="135.8" y="139.4">INTN</text>
</g>
<g font-size="1.6" fill="#00f">
<text x="17.8" y="45.9">Layout Note:</text>
<text x="28.4" y="45.9">5V_VIN 3A</text>
<text x="247.1" y="45.9">VDD_CORE</text>
<text x="247.1" y="42.3">Layout Note:</text>
<text x="247.1" y="47.7">VDDQ_DDR</text>
<text x="258.5" y="45.9">1~1.5A</text>
<text x="258.6" y="47.7">1A</text>
<text x="248.9" y="53">BST_OUT</text>
<text x="250.9" y="49.4">VDD</text>
<text x="251.9" y="51.1">3V3</text>
<text x="258.4" y="49.4">500mA</text>
<text x="258.6" y="51.1">2A</text>
<text x="258.8" y="53">1A</text>
<text x="247.1" y="54.8">VBUS_OTG</text>
<text x="247.1" y="56.6">VBUS_SW</text>
<text x="247.1" y="58.3">VREF_DDR</text>
<text x="257.8" y="58.3">100mA</text>
<text x="257.9" y="54.8">500mA</text>
<text x="258" y="56.6">1A</text>
<text x="247.1" y="61.9">1V8_AUDIO</text>
<text x="247.1" y="63.7">1V2_HDMI</text>
<text x="247.1" y="65.4">3V3_HDMI</text>
<text x="248.9" y="60.1">VTT_DDR</text>
<text x="257.8" y="63.7">200mA</text>
<text x="257.8" y="65.4">350mA</text>
<text x="257.9" y="60.1">200mA</text>
<text x="257.9" y="61.9">350mA</text>
<text x="248.9" y="67.2">VDDA</text>
<text x="248.9" y="69">VDD_USB</text>
<text x="257.6" y="67.2">350mA</text>
<text x="257.7" y="69">100mA</text>
<text x="17.8" y="85">Layout Note:</text>
<text x="28.4" y="85">BST_OUT 1A</text>
</g>
<g font-size="1.6" fill="#800000">
<text x="74.7" y="42.3">C0603</text>
<text x="81.8" y="42.3">10V,X5R</text>
<text x="176" y="42.3">L2016</text>
<text x="176" y="44.1">WPN201610H1R0MT</text>
<text x="188.5" y="42.3">2.05A</text>
<text x="197.4" y="45.9">C0805</text>
<text x="197.4" y="42.3">R0603</text>
<text x="204.5" y="45.9">6.3V,X5R</text>
<text x="206.2" y="42.3">1%</text>
<text x="74.7" y="53">C0603</text>
<text x="81.8" y="53">10V,X5R</text>
<text x="176" y="53">L2016</text>
<text x="188.5" y="53">2.05A</text>
<text x="176" y="54.8">WPN201610H1R0MT</text>
<text x="197.4" y="56.6">C0805</text>
<text x="204.5" y="56.6">6.3V,X5R</text>
<text x="74.7" y="63.7">C0603</text>
<text x="81.8" y="63.7">10V,X5R</text>
<text x="176" y="63.7">L2016</text>
<text x="176" y="65.4">WPN201610H1R0MT</text>
<text x="188.5" y="63.7">2.05A</text>
<text x="197.4" y="67.2">C0805</text>
<text x="204.5" y="67.2">6.3V,X5R</text>
<text x="74.7" y="74.3">C0603</text>
<text x="81.8" y="74.3">10V,X5R</text>
<text x="176" y="74.3">L2016</text>
<text x="176" y="76.1">WPN201610H1R0MT</text>
<text x="188.5" y="74.3">2.05A</text>
<text x="197.4" y="76.1">C0805</text>
<text x="204.5" y="76.1">6.3V,X5R</text>
<text x="56.9" y="79.7">R0402</text>
<text x="65.8" y="79.7">5%</text>
<text x="72.9" y="79.7">L2016</text>
<text x="72.9" y="81.4">WPN201610H1R0MT</text>
<text x="85.3" y="79.7">2.05A</text>
<text x="154.7" y="81.4">C0805</text>
<text x="161.8" y="81.4">6.3V,X5R</text>
<text x="74.7" y="85">C0603</text>
<text x="81.8" y="85">10V,X5R</text>
<text x="154.7" y="85">R0402</text>
<text x="163.6" y="85">5%</text>
<text x="72.9" y="90.3">R0402</text>
<text x="81.8" y="90.3">5%</text>
<text x="154.7" y="90.3">R0402</text>
<text x="163.6" y="90.3">5%</text>
<text x="81.8" y="104.6">C0603</text>
<text x="88.9" y="104.6">10V,X5R</text>
<text x="81.8" y="109.9">C0402</text>
<text x="88.9" y="109.9">10V,X5R</text>
<text x="81.8" y="115.2">C0402</text>
<text x="88.9" y="115.2">10V,X5R</text>
<text x="33.8" y="122.3">5%</text>
<text x="33.8" y="124.1">R0402</text>
<text x="40.9" y="122.3">5%</text>
<text x="40.9" y="124.1">R0402</text>
<text x="81.8" y="122.3">C0402</text>
<text x="88.9" y="122.3">6.3V,X5R</text>
<text x="81.8" y="127.7">C0402</text>
<text x="88.9" y="127.7">6.3V,X5R</text>
<text x="67.6" y="134.8">R0402</text>
<text x="76.5" y="134.8">5%</text>
<text x="176" y="143.7">10V,X5R</text>
<text x="186.7" y="143.7">10V,X5R</text>
<text x="197.4" y="143.7">6.3V,X5R</text>
<text x="208" y="143.7">6.3V,X5R</text>
<text x="218.7" y="143.7">6.3V,X5R</text>
<text x="229.4" y="143.7">6.3V,X5R</text>
<text x="240" y="143.7">6.3V,X5R</text>
<text x="250.7" y="143.7">6.3V,X5R</text>
<text x="110.2" y="147.2">WFQFN44_0D4_5X6X0_8MM</text>
<text x="176" y="145.5">C0402</text>
<text x="186.7" y="145.5">C0603</text>
<text x="197.4" y="145.5">C0402</text>
<text x="208" y="145.5">C0402</text>
<text x="218.7" y="145.5">C0402</text>
<text x="229.4" y="145.5">C0402</text>
<text x="240" y="145.5">C0402</text>
<text x="250.7" y="145.6">C0402</text>
<text x="230.8" y="202.7">A3</text>
<text x="253" y="202.2">06 PMU</text>
<text x="284.1" y="202.7">v1.01</text>
</g>
<g font-size="1.6" fill="#f00">
<text x="9.1" y="128.6">[2,7]</text>
<text x="9.4" y="130.3">[2,7]</text>
<text x="14.2" y="128.6">I2C2_SDA</text>
<text x="14.6" y="130.3">I2C2_SCL</text>
<text x="7.7" y="133.9">[2,5,7]</text>
<text x="9.4" y="132.1">[2,7]</text>
<text x="14.2" y="133.9">NRST</text>
<text x="14.6" y="132.1">PWR_ON</text>
<text x="7.7" y="141">[2,7]</text>
<text x="12.6" y="142.8">[7]</text>
<text x="12.8" y="141">PMIC_WAKEUP</text>
<text x="16.3" y="142.8">PONKEYN</text>
<text x="8.6" y="151.7">[2,7]</text>
<text x="13.7" y="151.7">PA0_WKUP</text>
</g>
<g font-size="1.3">
<text x="30.8" y="1.3">5</text>
<text x="88.8" y="1.3">4</text>
<text x="146.9" y="1.3">3</text>
<text x="205" y="1.3">2</text>
<text x="263.1" y="1.3">1</text>
<text x=".5" y="28.4">D</text>
<text x="292.6" y="28.4">D</text>
<text x=".5" y="79.5">C</text>
<text x="292.6" y="79.5">C</text>
<text x=".5" y="130.6">B</text>
<text x="292.6" y="130.6">B</text>
<text x=".5" y="181.7">A</text>
<text x="292.6" y="181.7">A</text>
<text x="30.8" y="207.4">5</text>
<text x="88.8" y="207.4">4</text>
<text x="146.9" y="207.4">3</text>
<text x="205" y="207.4">2</text>
<text x="263.1" y="207.4">1</text>
</g>
</svg>
